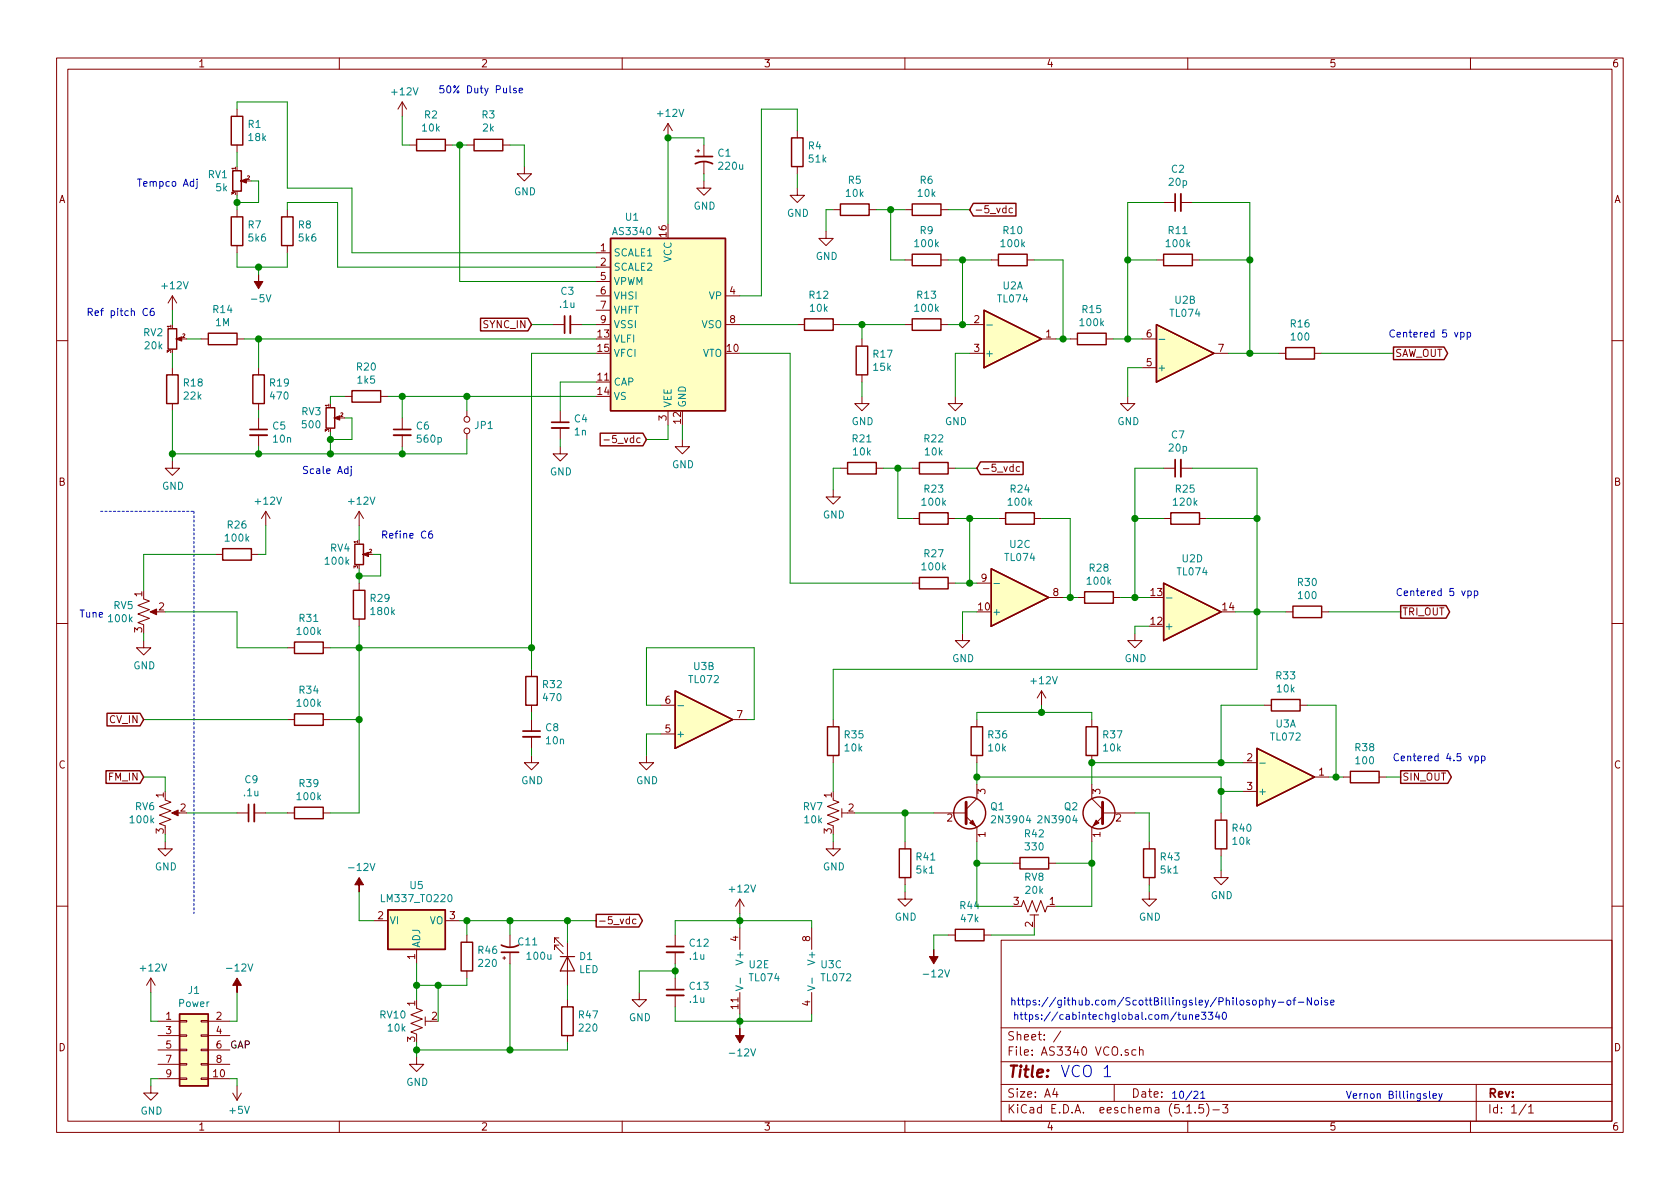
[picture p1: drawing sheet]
<svg xmlns="http://www.w3.org/2000/svg" width="297mm" height="210mm" viewBox="0 0 297 210" stroke-linecap="round" stroke-linejoin="round" font-family="sans-serif">
<g fill="none" stroke="#840000" stroke-width=".18">
<path d="M10 10.3h277v189.9h-277zM12 12.2h273v186.1h-273zM41.9 19.3v1.3M60 10.3v1.9M71.1 18l-.7 1.3M71.1 18v2.6M71.1 18l.8 1.3M110 10.3v1.9M160 10.3v1.9M210 10.3v1.9M260 10.3v1.9M41.9 25.6v1.3"/>
<path d="M41.9 37.1v1.2M50.8 37.1v1.2M72.4 25.6h1.3M78.7 25.6h1.3M82.5 25.6h1.3M88.9 25.6h1.3M92.7 29.5v1.2h1.3l-1.3 1.3-1.3-1.3h1.3M118.1 21.8l-.8 1.3M118.1 21.8v2.6M118.1 21.8l.8 1.3M123.2 26.7h.5M123.4 26.4v.5"/>
<path d="M124.5 32v1.3h1.2l-1.2 1.2-1.3-1.2h1.3M124.5 25.6v2.1M124.5 28.7v2M141 33.3v1.2h1.2l-1.2 1.3-1.3-1.3h1.3M141 23.1v1.3M141 29.5v1.2M147.3 37.1h1.3M153.7 37.1h1.2M160 37.1h1.3M166.4 37.1h1.2M179 36.8h-.3l-.3 .2 .1 .6h.5M205.7 35.8h2.1"/>
<path d="M208.8 35.8h2M30.5 52.3l-.8 1.3M30.5 52.3v2.6M30.5 52.3l.7 1.3M35.6 59.9h1.2M41.9 43.4v1.3M41.9 59.9h1.3M50.8 43.4v1.3M97.8 57.4h2M100.8 57.4h2.1M105.4 57.4h2.5M105.4 44.7h2.5"/>
<path d="M105.4 47.2h2.5M105.4 52.3h2.5M105.4 49.8h2.5M105.4 54.9h2.5M128.3 57.4h2.5M128.3 52.3h2.5M141 57.4h1.2M146 40.9v1.3h1.3l-1.3 1.2-1.2-1.2h1.2M147.3 57.4h1.3M152.4 59.9v1.3M160 57.4h1.3M160 46h1.3"/>
<path d="M166.4 57.4h1.2M166.4 46h1.2M171.4 57.4h2.6M175.3 46h1.2M181.6 46h1.3M184.1 59.9h2.6M189.2 59.9h1.3M195.6 59.9h1.2M201.9 59.9h2.6M204.5 46h1.2M210.8 46h1.3M10 60.2h2"/>
<path d="M30.5 65v1.3M30.5 71.4v1.2M45.7 65v1.3M45.7 71.4v1.2M45.7 73.9v2M45.7 77v2M61 70.1h1.2M67.3 70.1h1.3M71.1 73.9v2M71.1 77v2M82.5 72.6v1.1M82.5 76.7v1"/>
<path d="M99.1 79v1.3h1.2l-1.2 1.2-1.3-1.2h1.3M99.1 72.6v2.1M99.1 75.7v2M106.8 77.8h.9M118.1 72.6v2.6M120.6 77.7v1.3h1.3l-1.3 1.3-1.2-1.3h1.2M152.4 70.1v1.3h1.3l-1.3 1.2-1.3-1.2h1.3M152.4 66.3v1.3M168.9 70.1v1.3h1.3l-1.3 1.2-1.3-1.2h1.3M171.4 62.5h2.6M199.4 70.1v1.3h1.3l-1.3 1.2-1.3-1.2h1.3M201.9 65h2.6"/>
<path d="M214.6 62.5h2.6M226.1 62.5h1.2M232.4 62.5h1.3M285 60.2h2M30.5 81.5v1.3h1.2l-1.2 1.3-1.3-1.3h1.3M38.1 98h1.3M44.4 98h1.3M47 90.4l-.8 1.3M47 90.4v2.6M47 90.4l.8 1.3M63.5 90.4v2.6M63.5 90.4l-.8 1.3"/>
<path d="M63.5 90.4l.8 1.3M147.3 86.6v1.3h1.3l-1.3 1.2-1.3-1.2h1.3M148.6 82.8h1.3M154.9 82.8h1.3M161.3 82.8h1.3M161.3 91.7h1.3M167.6 82.8h1.3M167.6 91.7h1.3M176.5 91.7h1.3M180.3 82.6l-.4-.1-.2 .2 .1 .6h.5M182.9 91.7h1.2M205.7 82.8h2.1"/>
<path d="M205.7 91.7h1.3M208.8 82.8h2M212.1 91.7h1.3M10 110.3h2M25.4 105.9l1 .4-2 .8 2 .7-2 .8 2 .7-2 .8 1 .4M25.4 113.3v1.2h1.3l-1.3 1.3-1.3-1.3h1.3M26.9 108.2h1M50.8 114.5h1.3M57.1 114.5h1.3M63.5 103.1v1.3M63.5 109.5v1.2M94 118.4v1.2"/>
<path d="M161.3 103.1h1.3M167.6 103.1h1.3M170.2 112v1.3h1.2l-1.2 1.2-1.3-1.2h1.3M172.7 103.1h2.6M185.4 105.7h2.6M190.5 105.7h1.3M196.8 105.7h1.3M200.7 112v1.3h1.2l-1.2 1.2-1.3-1.2h1.3M227.3 108.2h1.3M233.7 108.2h1.2M285 110.3h2M50.8 127.2h1.3"/>
<path d="M57.1 127.2h1.3M94 133.6v1.3h1.2l-1.2 1.2-1.3-1.2h1.3M94 124.7v1.3M94 127.2v2.1M94 130.3v2M114.3 133.6v1.3h1.3l-1.3 1.2-1.3-1.2h1.3M116.8 129.8h2.6M116.8 124.7h2.6M129.5 127.2h2.6M147.3 127.2v1.3M147.3 133.6v1.3M172.7 127.2v1.3"/>
<path d="M172.7 133.6v1.3M172.7 138.7v2.5l-1.9 1.9M184.1 122.2l-.7 1.2M184.1 122.2v2.5M184.1 122.2l.8 1.2M193 127.2v1.3M193 133.6v1.3M193 138.7v2.5l1.9 1.9M219.7 134.9h2.5M219.7 139.9h2.5M223.5 124.7h1.3M229.9 124.7h1.2"/>
<path d="M232.4 137.4h2.5M237.5 137.4h1.3M243.8 137.4h1.3M29.2 141.5l1 .4-2 .7 2 .8-2 .7 2 .8-2 .8 1 .3M29.2 148.8v1.3h1.3l-1.3 1.3-1.3-1.3h1.3M30.7 143.8h1M41.9 143.8h2M45 143.8h2M50.8 143.8h1.3M57.1 143.8h1.3M130.8 159l-.8 1.3M130.8 159v2.5"/>
<path d="M130.8 159l.8 1.3M147.3 141.5l1 .4-2 .7 2 .8-2 .7 2 .8-2 .8 1 .3M147.3 148.8v1.3h1.3l-1.3 1.3-1.3-1.3h1.3M148.8 143v1.5M148.8 143.8h1.1M160 157.7v1.3h1.3l-1.3 1.3-1.3-1.3h1.3M160 148.8v1.3M160 155.2v1.3M165.1 143.8h5.7M170.8 144.4l1.9 1.9v2.5M179.1 152.6h1.2M185.4 152.6h1.3"/>
<path d="M194.9 144.4l-1.9 1.9v2.5M194.9 143.8h5.8M203.2 157.7v1.3h1.3l-1.3 1.3-1.3-1.3h1.3M203.2 148.8v1.3M203.2 155.2v1.3M215.9 153.9v1.3h1.3l-1.3 1.3-1.3-1.3h1.3M215.9 143.8v1.2M215.9 150.1v1.3M10 160.2h2M26.7 173l-.8 1.2M26.7 173v2.5M26.7 173l.7 1.2"/>
<path d="M66 162.8h2.6M73.7 178.3l1 .4-2.1 .7 2.1 .8-2.1 .8 2.1 .7-2.1 .8 1.1 .4M73.7 167.9v2.5M75.2 179.8v1.6M78.7 162.8h2.6M82.5 165.3v1.3M82.5 171.7v1.3M88.9 169.4h.5M89.2 169.2v.5M90.2 165.3v2.1M90.2 168.4v2M98.8 165.9h-.8v.7v-.7l1.6 1.5"/>
<path d="M98.8 167.1h-.8v.8v-.8l1.6 1.6M100.3 166.6v7.6M100.3 176.8v1.2M112.4 162.6l-.3-.1-.3 .3 .2 .5h.4M113 175.5v1.3h1.3l-1.3 1.2-1.2-1.2h1.2M119.4 165.3v2.1M119.4 168.4v2M119.4 173v2M119.4 176v2M130.8 164.1v3.8M130.8 175.5v3.8M143.5 164.1v3.8"/>
<path d="M143.5 175.5v3.8M167.6 165.3h1.3M174 165.3h1.3M177 166.3h108v32h-108zM180.6 160.3l.4-1 .7 2 .8-2 .8 2 .7-2 .8 2 .4-1M182.1 161.8h1.5M182.9 161.8v1M285 160.2h2M26.7 192v1.3h1.2l-1.2 1.3-1.3-1.3h1.3M27.9 180.6h3.8M27.9 190.7h3.8M27.9 183.1h3.8"/>
<path d="M27.9 185.7h3.8M27.9 188.2h3.8M31.7 190.6h1.3v.3h-1.3zM31.7 188.1h1.3v.2h-1.3zM31.7 183h1.3v.3h-1.3zM31.7 180.5h1.3v.2h-1.3zM31.7 185.5h1.3v.3h-1.3zM35.6 190.6h1.2v.3h-1.2zM35.6 188.1h1.2v.2h-1.2zM35.6 183h1.2v.3h-1.2zM35.6 180.5h1.2v.2h-1.2zM35.6 185.5h1.2v.3h-1.2z"/>
<path d="M36.8 180.6h3.8M36.8 190.7h3.8M36.8 183.1h3.8M36.8 185.7h3.8M36.8 188.2h3.8M41.1 193.3l.8 1.3M41.9 192v2.6M42.7 193.3l-.8 1.3M60 198.3v1.9M73.7 186.9v1.3h1.2l-1.2 1.3-1.3-1.3h1.3M75.2 180.6h1M100.3 183.1v1.3"/>
<path d="M110 198.3v1.9M160 198.3v1.9M177 194.8h108M177 191.8h108M177 187.8h108M177 181.8h108M186.5 192.5l-.4 1h1M186.8 193v1M187.6 182.3l-1.3 2M197 191.8v3M199.5 185.7l-.4-.1-.2 .2 .1 .2 .5 .2v.3h-.6M200.8 185.7l-.4-.1-.3 .3 .1 .6 .2 .1 .4-.1"/>
<path d="M201.5 185.7l.2-.1 .4 .1v.9M201.5 185.1v1.5M209.8 195.8l.5-.5v1.5M209.8 196.8h.9M210 198.3v1.9M211.3 196.7v.1M212.8 195.3h-.8v.7l.2-.1 .5 .1 .1 .2v.5l-.3 .1-.5-.1M213.3 195.1a1.71 1.71 0 0 1 0 2.3M214.5 196.3h1.1M216.2 195.3h.9l-.5 .6 .4 .1v.7l-.2 .1-.6-.1M260 198.3v1.9M261 191.8v6.5"/>
<path d="M269.8 195.2l-1.2 2M270.3 195.8l.4-.5v1.5M270.3 196.8h.8"/>
<circle cx="82.6" cy="76.2" r=".51"/>
<circle cx="82.6" cy="74.2" r=".51"/>
</g>
<path d="M208.8 34.3v3M100.8 55.9v3M44.2 77h3M69.6 77h3M97.5 75.7h3.1M208.8 81.3v3M92.5 130.3h3M45 142.2v3.1M117.9 176h3M117.9 168.4h3" fill="none" stroke="#840000" stroke-width=".33"/>
<g fill="none" stroke="#840000" stroke-width=".3">
<path d="M122.9 29a3.2 3.2 0 0 1 3.1 0M122.9 27.7h3.1M207.8 34.3v3M99.8 55.9v3M44.2 75.9h3M69.6 75.9h3M97.5 74.7h3.1M207.8 81.3v3M92.5 129.3h3M43.9 142.2v3.1M88.6 167.1a3.2 3.2 0 0 0 3.1 0M88.6 168.4h3.1"/>
<path d="M117.9 175h3M117.9 167.4h3"/>
</g>
<g fill="none" stroke="#840000" stroke-width=".25">
<path d="M40.9 20.6h2v5h-2zM40.9 38.3h2v5.1h-2zM41.1 30.2h1.6v3.6h-1.6zM49.8 38.3h2v5.1h-2zM73.7 24.6h5v2.1h-5zM83.8 24.6h5.1v2.1h-5.1zM140 24.4h2v5.1h-2zM148.6 36.1h5.1v2h-5.1zM161.3 36.1h5.1v2h-5.1zM172.1 36h7.5v2.2h-7.5l-.7-1.1zM29.7 58.1h1.5v3.6h-1.5zM36.8 58.9h5.1v2.1h-5.1z"/>
<path d="M85 56.3h8.3l.7 1.1-.7 1.1h-8.3zM107.9 42.2h20.4v30.4h-20.4zM142.2 56.4h5.1v2h-5.1zM161.3 56.4h5.1v2h-5.1zM161.3 45h5.1v2h-5.1zM174 54.9l10.1 5-10.1 5.1zM176.5 45h5.1v2h-5.1zM190.5 58.9h5.1v2.1h-5.1zM204.5 57.4l10.1 5.1-10.1 5.1zM205.7 45h5.1v2h-5.1zM29.5 66.3h2v5.1h-2zM44.7 66.3h2v5.1h-2z"/>
<path d="M57.7 72.1h1.5v3.6h-1.5zM62.2 69.1h5.1v2h-5.1zM106.1 76.6h7.6l.6 1.1-.6 1.1h-7.6zM151.4 61.2h2v5.1h-2zM227.3 61.5h5.1v2h-5.1zM246.4 61.4h8.9l.7 1.1-.7 1.1h-8.9zM39.4 97h5v2.1h-5zM62.7 96.2h1.6v3.6h-1.6zM149.9 81.8h5v2h-5zM162.6 81.8h5v2h-5zM162.6 90.7h5v2h-5zM173.4 81.7h7.5v2.2h-7.5l-.7-1.1z"/>
<path d="M177.8 90.7h5.1v2h-5.1zM207 90.7h5.1v2h-5.1zM52.1 113.5h5v2.1h-5zM62.5 104.4h2v5.1h-2zM93 119.6h2v5.1h-2zM162.6 102.1h5v2h-5zM175.3 100.6l10.1 5.1-10.1 5zM191.8 104.6h5v2.1h-5zM205.7 103.1l10.2 5.1-10.2 5.1zM228.6 107.2h5.1v2h-5.1zM247.6 107.1h8.1l.6 1.1-.6 1.1h-8.1zM18.7 136.3h6.1l.6 1.1-.6 1.1h-6.1z"/>
<path d="M18.9 126.1h5.9l.6 1.1-.6 1.2h-5.9zM52.1 126.2h5v2.1h-5zM119.4 122.2l10.1 5-10.1 5.1zM146.3 128.5h2v5.1h-2zM171.7 128.5h2v5.1h-2zM192 128.5h2.1v5.1h-2.1zM222.2 132.3l10.2 5.1-10.2 5.1zM224.8 123.7h5.1v2h-5.1zM238.8 136.4h5v2h-5zM247.6 136.3h8.4l.6 1.1-.6 1.1h-8.4zM52.1 142.7h5v2.1h-5zM159 150.1h2v5.1h-2z"/>
<path d="M180.3 151.6h5.1v2.1h-5.1zM202.2 150.1h2v5.1h-2zM214.9 145h2v5.1h-2zM31.7 179.3h5.1v12.7h-5.1zM68.6 160.9h10.1v7h-10.1zM81.5 166.6h2.1v5.1h-2.1zM99.3 178h2v5.1h-2zM105.4 161.7h7.6l.6 1.1-.6 1.1h-7.6zM168.9 164.3h5.1v2.1h-5.1z"/>
<circle cx="171.4" cy="143.8" r="2.82"/>
<circle cx="194.3" cy="143.8" r="2.82"/>
</g>
<g fill="#840000" stroke="#840000" stroke-width=".18">
<path d="M64.1 98l1.1-.3v.7l-1.1-.4h.3z"/>
<path d="M42.5 32l1.1-.4v.8l-1.1-.4h.3z"/>
<path d="M165.1 167.9v1.3h.8l-.8 1.2-.8-1.2h.8z"/>
<path d="M45.7 48.5v1.3h.8l-.8 1.2-.7-1.2h.7z"/>
<path d="M193.8 145l.5 .5-1 .5z"/>
<path d="M171.4 145.5l.6-.5 .5 1z"/>
<path d="M130.8 181.9v1.2h.8l-.8 1.3-.8-1.3h.8z"/>
<path d="M26.5 108.2l1.2-.5v1z"/>
<path d="M30.4 143.8l1.1-.5v1z"/>
<path d="M63.5 155.2l.8 1.3h-.8v1.2v-1.2h-.8z"/>
<path d="M31.1 59.9l1-.3v.7l-1-.4h.3z"/>
<path d="M41.9 173l.8 1.2h-.8v1.3v-1.3h-.8z"/>
<path d="M59.1 73.9l1-.4v.8l-1-.4h.2z"/>
</g>
<g fill="#ffffc2" stroke="#ffffc2" stroke-width=".18">
<path d="M205.7 103.1l10.2 5.1-10.2 5.1z"/>
<path d="M175.3 100.6l10.1 5.1-10.1 5z"/>
<path d="M31.7 179.3h5.1v12.7h-5.1z"/>
<path d="M68.6 160.9h10.1v7h-10.1z"/>
<path d="M204.5 57.4l10.1 5.1-10.1 5.1z"/>
<path d="M174 54.9l10.1 5-10.1 5.1z"/>
<path d="M107.9 42.2h20.4v30.4h-20.4z"/>
<path d="M119.4 122.2l10.1 5-10.1 5.1z"/>
<path d="M222.2 132.3l10.2 5.1-10.2 5.1z"/>
</g>
<path d="M174.5 57.5h1M205 60h.9M175.7 103.2h1M206.2 105.7h1M119.9 124.8h1M222.7 134.9h1M130.1 174.3l1.3 .4-1.3 .5M130.9 172.9v1M142.8 174.3l1.3 .4-1.3 .5M143.6 172.9v1" fill="none" stroke="#008484" stroke-width=".18"/>
<path d="M170.8 141.9v3.8M194.9 141.9v3.8" fill="none" stroke="#840000" stroke-width=".51"/>
<path d="M99.1 169.2h2.5M100.3 169.2l1.3 2.5h-2.5z" fill="none" stroke="#840000" stroke-width=".2"/>
<path d="M17.8 90.4h16.5M34.3 90.4v71.1" fill="none" stroke="#0000c2" stroke-width=".18" stroke-dasharray=".4 .4"/>
<g fill="none" stroke="#008400" stroke-width=".18">
<path d="M41.9 19.3v-1.3h8.9v15.3h11.4v11.4h43.2M41.9 26.9v2.6M41.9 34.5v2.6M44.4 32h1.3v3.8h-3.8M50.8 37.1v-1.3h8.9v11.4h45.7M71.1 20.6v5h1.3M80 25.6h2.5M81.3 25.6v24.2h24.1M90.2 25.6h2.5v3.9M124.5 25.6v-1.2h-6.4v15.2M124.5 30.7v1.3M141 23.1v-3.8h-6.4v33h-3.8"/>
<path d="M141 30.7v2.6M147.3 37.1h-1.3v3.8M154.9 37.1h5.1M157.5 37.1v8.9h2.5M167.6 37.1h3.8M205.7 35.8h-6.3v24.1M210.8 35.8h10.2v26.7M30.5 54.9v2.5M33 59.9h2.6M41.9 44.7v2.5h8.9v-2.5M43.2 59.9h62.2M45.7 47.2v1.3"/>
<path d="M45.7 59.9v5.1M94 57.4h3.8M102.9 57.4h2.5M130.8 57.4h10.2M148.6 57.4h11.4M152.4 57.4v2.5M167.6 46h7.7M167.6 57.4h3.8M170.2 46v11.4M182.9 46h5.1v13.9M186.7 59.9h2.5M196.8 59.9h5.1"/>
<path d="M199.4 46h5.1M212.1 46h8.9M30.5 62.5v2.5M30.5 72.6v8.9M45.7 72.6v1.3M45.7 79v1.3M58.4 76.4v3.9M61 73.9h1.2v3.8h-3.8M61 70.1h-2.6v1.3M68.6 70.1h36.8M71.1 70.1v3.8M71.1 79v1.3"/>
<path d="M82.5 77.7v2.6h-52M82.5 70.1v2.5M99.1 77.7v1.3M105.4 62.5h-11.4v55.9M105.4 67.6h-6.3v5M118.1 75.2v2.5h-3.8M120.6 75.2v2.5M130.8 62.5h8.9v40.6h21.6M152.4 67.6v2.5M171.4 62.5h-2.5v7.6M201.9 65h-2.5v5.1M217.2 62.5h8.9"/>
<path d="M233.7 62.5h12.7M38.1 98h-12.7v6.4M47 93v5h-1.3M63.5 93v2.5M66 98h1.3v3.8h-3.8M148.6 82.8h-1.3v3.8M156.2 82.8h5.1M158.7 82.8v8.9h2.6M168.9 91.7h7.6M168.9 82.8h3.8M171.4 91.7v11.4M184.1 91.7h5.1v14"/>
<path d="M200.7 91.7h5M205.7 82.8h-5v22.9M210.8 82.8h11.4v35.6h-74.9v8.8M213.4 91.7h8.8M25.4 112v1.3M29.2 108.2h12.7v6.3h8.9M58.4 114.5h35.6M63.5 110.7v33.1h-5.1M63.5 100.6v2.5M168.9 103.1h3.8M172.7 108.2h-2.5v3.8M188 105.7h2.5"/>
<path d="M198.1 105.7h5.1M203.2 110.7h-2.5v1.3M218.4 108.2h8.9M234.9 108.2h12.7M25.4 137.4h3.8v2.5M25.4 127.2h25.4M58.4 127.2h5.1M94 126v1.2M94 132.3v1.3M116.8 124.7h-2.5v-10.2h19v12.7h-1.2M116.8 129.8h-2.5v3.8M147.3 134.9v5"/>
<path d="M172.7 137.4h43.2v6.4M172.7 127.2v-1.2h20.3v1.2M172.7 134.9v3.8M184.1 124.7v1.3M215.9 139.9h3.8M219.7 134.9h-26.7v3.8M223.5 124.7h-7.6v10.2M231.1 124.7h5.1v12.7M234.9 137.4h2.6M245.1 137.4h2.5M29.2 147.6v1.2M33 143.8h8.9"/>
<path d="M47 143.8h3.8M63.5 157.7v5.1h2.5M147.3 147.6v1.2M151.1 143.8h14M160 143.8v5M160 156.5v1.2M172.7 148.8v11.5h6.4M172.7 152.6h6.4M186.7 152.6h6.3M193 148.8v11.5h-6.3M200.7 143.8h2.5v5M203.2 156.5v1.2"/>
<path d="M215.9 151.4v2.5M26.7 175.5v5.1h1.2M41.9 175.5v5.1h-1.3M73.7 170.4v6.4M77.5 174.2v6.4M81.3 162.8h24.1M82.5 173v1.2h-8.8M82.5 162.8v2.5M90.2 162.8v2.5M90.2 170.4v15.3M100.3 162.8v3.8M100.3 174.2v2.6"/>
<path d="M119.4 178v2.6h24.1v-1.3M119.4 170.4v2.6M119.4 171.7h-6.4v3.8M130.8 161.5v2.6M130.8 179.3v2.6M143.5 164.1v-1.3h-24.1v2.5M167.6 165.3h-2.5v2.6M182.9 164.1v1.2h-7.6M27.9 190.7h-1.2v1.3M40.6 190.7h1.3v1.3M73.7 184.4v2.5M100.3 184.4v1.3h-26.6"/>
</g>
<g fill="none" stroke="#0000c2" stroke-width=".18">
<path d="M91.3 15.6h-.3l-.2 .2v.1l.5 .2v.3h-.5M91.8 16l.6-.1v-.3h-.4l-.2 .2 .1 .6h.5M34.2 32.2l-.3-.1-.3 .2 .2 .6h.4M34.2 31.7v1.2M34.8 32.1v1.1l-.2 .2M34.8 31.7v.1M26.1 54.7a.6 .6 0 0 0-.9 .4 .6 .6 0 0 0 .6 .7l.3-.1M27.2 54.5h-.3a.79 .79 0 0 0-.1 1.3l.4-.1v-.6l-.4-.1-.3 .3M246.5 58.5a.6 .6 0 0 0-.8 .4 .6 .6 0 0 0 .6 .7l.2-.1M247 59.2l.6-.1v-.3h-.4l-.2 .1 .1 .7h.5M61.5 83l-.4-.1-.2 .2 .1 .6h.5M61.5 82.5v1.2"/>
<path d="M62.1 82.9v1.1l-.2 .2M62.1 82.5v.1M76.4 93.9h-.3a.79 .79 0 0 0-.1 1.3l.5-.2v-.5l-.5-.1-.2 .2M247.8 104.2a.6 .6 0 0 0-.8 .4 .6 .6 0 0 0 .6 .7l.2-.1M248.3 104.9l.6-.1-.1-.3h-.3l-.2 .2v.6h.5M247.3 133.4a.51 .51 0 0 0-.7 0 .51 .51 0 0 0-.1 .6 .46 .46 0 0 0 .2 .5 .46 .46 0 0 0 .6-.1M247.8 134.1l.5-.1v-.2l-.4-.1-.1 .2v.6h.5M178.9 177v-.1a.32 .32 0 0 1 .6 .1v.7M178.9 176.4v1.3M179.4 179.5l.2-.1 .3 .1 .1 .8M179.4 179v1.3M179.9 176.9h.5"/>
<path d="M180.1 176.4v1.1l.3 .2M180.4 179.4h.4M180.5 179v1.1l.3 .2M180.6 176.9h.5M180.8 176.4v1.1l.3 .2M181.1 179.4h.5M181.3 179v1.1l.3 .2M181.5 176.9h.4l.3 .2-.2 .6h-.5M181.5 176.9v1.2M182 179.5l.4-.1 .2 .2-.1 .6h-.5M182 179.4v1.3M183.1 176.9h-.3l-.1 .1v.2l.4 .2v.3h-.4"/>
<path d="M183.6 179.5l-.3-.1-.2 .2 .1 .2 .4 .1v.3h-.5M183.8 177.6v.1M183.8 176.9v.1M184.2 179.5v.1M185.3 176.4l-1.1 1.6M185.7 178.9l-1.1 1.7M186.7 176.4l-1.2 1.6M187.7 176.9v1l-.3 .2h-.3M187.7 176.9h-.4l-.3 .2 .1 .6h.6M215.2 178.9l-.3 .9h.8M215.5 179.4v.9M216.2 179.1l.2-.1a.67 .67 0 0 1 .5 .6 .67 .67 0 0 1-.5 .7l-.3-.5z"/>
<path d="M232.5 177l.2-.1 .3 .1 .1 .5-.1 .2h-.3l-.2-.1zM233.7 176.4v.1M233.7 176.9v.8M234.7 176.9a.32 .32 0 0 0-.5 .1l.1 .2 .5 .3-.2 .2h-.4M235.3 177.3l.6-.1-.2-.3h-.4v.6l.2 .2h.3M184.2 180.1v.2M207.3 193.3l.4-.3v1.2M207.3 194.2h.8M238.1 193l.4 1.2 .4-1.2M254.4 193.4l.3 .8M255 193.4l-.4 1.1-.2 .2"/>
</g>
<g fill="#008400" stroke="#008400" stroke-width=".25">
<circle cx="171.5" cy="91.7" r=".51"/>
<circle cx="171.5" cy="103.1" r=".51"/>
<circle cx="63.5" cy="127.2" r=".51"/>
<circle cx="94" cy="114.5" r=".51"/>
<circle cx="158.8" cy="82.8" r=".51"/>
<circle cx="236.2" cy="137.4" r=".51"/>
<circle cx="189.2" cy="105.7" r=".51"/>
<circle cx="200.7" cy="105.7" r=".51"/>
<circle cx="118.1" cy="24.4" r=".51"/>
<circle cx="221" cy="62.5" r=".51"/>
<circle cx="152.4" cy="57.4" r=".51"/>
<circle cx="170.2" cy="57.4" r=".51"/>
<circle cx="170.2" cy="46" r=".51"/>
<circle cx="71.1" cy="80.3" r=".51"/>
<circle cx="157.5" cy="37.1" r=".51"/>
<circle cx="82.6" cy="70.1" r=".51"/>
<circle cx="188" cy="59.9" r=".51"/>
<circle cx="199.4" cy="59.9" r=".51"/>
<circle cx="73.7" cy="174.2" r=".51"/>
<circle cx="77.5" cy="174.2" r=".51"/>
<circle cx="73.7" cy="185.7" r=".51"/>
<circle cx="90.2" cy="185.7" r=".51"/>
<circle cx="90.2" cy="162.8" r=".51"/>
<circle cx="82.6" cy="162.8" r=".51"/>
<circle cx="100.3" cy="162.8" r=".51"/>
<circle cx="222.3" cy="108.2" r=".51"/>
<circle cx="193" cy="134.9" r=".51"/>
<circle cx="30.5" cy="80.3" r=".51"/>
<circle cx="193" cy="152.6" r=".51"/>
<circle cx="172.7" cy="152.6" r=".51"/>
<circle cx="45.7" cy="59.9" r=".51"/>
<circle cx="45.7" cy="80.3" r=".51"/>
<circle cx="71.1" cy="70.1" r=".51"/>
<circle cx="184.2" cy="126" r=".51"/>
<circle cx="58.4" cy="80.3" r=".51"/>
<circle cx="41.9" cy="35.8" r=".51"/>
<circle cx="45.7" cy="47.2" r=".51"/>
<circle cx="222.3" cy="91.7" r=".51"/>
<circle cx="200.7" cy="91.7" r=".51"/>
<circle cx="221" cy="46" r=".51"/>
<circle cx="199.4" cy="46" r=".51"/>
<circle cx="119.4" cy="171.7" r=".51"/>
<circle cx="215.9" cy="139.9" r=".51"/>
<circle cx="63.5" cy="101.8" r=".51"/>
<circle cx="130.8" cy="180.6" r=".51"/>
<circle cx="130.8" cy="162.8" r=".51"/>
<circle cx="63.5" cy="114.5" r=".51"/>
<circle cx="215.9" cy="134.9" r=".51"/>
<circle cx="58.4" cy="77.7" r=".51"/>
<circle cx="81.3" cy="25.6" r=".51"/>
<circle cx="172.7" cy="137.4" r=".51"/>
<circle cx="160" cy="143.8" r=".51"/>
</g>
<text font-size="2.8" fill="#840000" x="178" y="190.5">Title:</text>
<text font-size="2.8" fill="#0000c2" x="188.5" y="190.5">VCO 1</text>
<g font-size="2.1" fill="#840000">
<text x="178" y="184">Sheet: /</text>
<text x="178" y="186.7">File: AS3340 VCO.sch</text>
<text x="178" y="196.9">KiCad E.D.A. eeschema (5.1.5)-3</text>
<text x="178" y="194.1">Size: A4</text>
<text x="200" y="194.1">Date:</text>
<text x="263" y="194.1">Rev:</text>
<text x="263" y="196.9">Id: 1/1</text>
</g>
<g font-size="1.8" fill="#840000">
<text x="35" y="11.9">1</text>
<text x="85" y="11.9">2</text>
<text x="135" y="11.9">3</text>
<text x="185" y="11.9">4</text>
<text x="235" y="11.9">5</text>
<text x="285" y="11.9">6</text>
<text x="10.4" y="35.9">A</text>
<text x="285.4" y="35.9">A</text>
<text x="117.9" y="41.9" transform="rotate(-90 117.9 41.9)">16</text>
<text x="172.2" y="37.7">-5_vdc</text>
<text x="106.2" y="44.4">1</text>
<text x="106.2" y="47">2</text>
<text x="106.2" y="49.5">5</text>
<text x="106.2" y="52.1">6</text>
<text x="129.1" y="52.1">4</text>
<text x="85.5" y="58">SYNC_IN</text>
<text x="105.7" y="59.7">13</text>
<text x="106.2" y="54.6">7</text>
<text x="106.2" y="57.1">9</text>
<text x="129.1" y="57.1">8</text>
<text x="172.2" y="57.1">2</text>
<text x="184.9" y="59.7">1</text>
<text x="202.7" y="59.7">6</text>
<text x="105.7" y="62.2">15</text>
<text x="128.6" y="62.2">10</text>
<text x="172.2" y="62.2">3</text>
<text x="202.7" y="64.8">5</text>
<text x="215.4" y="62.2">7</text>
<text x="246.6" y="63.1">SAW_OUT</text>
<text x="105.7" y="67.3">11</text>
<text x="105.7" y="69.8">14</text>
<text x="117.9" y="74.4" transform="rotate(-90 117.9 74.4)">3</text>
<text x="120.4" y="74.9" transform="rotate(-90 120.4 74.9)">12</text>
<text x="107.9" y="78.4">-5_vdc</text>
<text x="173.5" y="83.4">-5_vdc</text>
<text x="10.4" y="85.9">B</text>
<text x="285.4" y="85.9">B</text>
<text x="25.1" y="105.5" transform="rotate(-90 25.1 105.5)">1</text>
<text x="28.1" y="107.9">2</text>
<text x="173" y="107.9">10</text>
<text x="173.5" y="102.9">9</text>
<text x="186.2" y="105.4">8</text>
<text x="203.5" y="105.4">13</text>
<text x="216.2" y="107.9">14</text>
<text x="25.1" y="111.9" transform="rotate(-90 25.1 111.9)">3</text>
<text x="203.5" y="110.5">12</text>
<text x="247.9" y="108.8">TRI_OUT</text>
<text x="117.6" y="124.5">6</text>
<text x="19.4" y="127.9">CV_IN</text>
<text x="117.6" y="129.5">5</text>
<text x="130.3" y="127">7</text>
<text x="10.4" y="135.9">C</text>
<text x="220.5" y="134.6">2</text>
<text x="233.2" y="137.2">1</text>
<text x="285.4" y="135.9">C</text>
<text x="19.3" y="138">FM_IN</text>
<text x="29" y="141.1" transform="rotate(-90 29 141.1)">1</text>
<text x="31.9" y="143.5">2</text>
<text x="147.1" y="141.1" transform="rotate(-90 147.1 141.1)">1</text>
<text x="150" y="143.5">2</text>
<text x="174.2" y="140.4" transform="rotate(-90 174.2 140.4)">3</text>
<text x="194.6" y="140.4" transform="rotate(-90 194.6 140.4)">3</text>
<text x="220.5" y="139.7">3</text>
<text x="247.9" y="138">SIN_OUT</text>
<text x="29" y="147.4" transform="rotate(-90 29 147.4)">3</text>
<text x="147.1" y="147.4" transform="rotate(-90 147.1 147.4)">3</text>
<text x="167.5" y="145.3">2</text>
<text x="174.2" y="148.1" transform="rotate(-90 174.2 148.1)">1</text>
<text x="194.6" y="148.1" transform="rotate(-90 194.6 148.1)">1</text>
<text x="197.3" y="145.3">2</text>
<text x="179.2" y="160">3</text>
<text x="185.6" y="160">1</text>
<text x="66.8" y="162.6">2</text>
<text x="79.5" y="162.6">3</text>
<text x="105.7" y="163.4">-5_vdc</text>
<text x="130.6" y="166.5" transform="rotate(-90 130.6 166.5)">4</text>
<text x="143.3" y="166.5" transform="rotate(-90 143.3 166.5)">8</text>
<text x="182.6" y="163.9" transform="rotate(-90 182.6 163.9)">2</text>
<text x="73.4" y="169.6" transform="rotate(-90 73.4 169.6)">1</text>
<text x="73.4" y="177.9" transform="rotate(-90 73.4 177.9)">1</text>
<text x="130.6" y="178.4" transform="rotate(-90 130.6 178.4)">11</text>
<text x="143.3" y="177.9" transform="rotate(-90 143.3 177.9)">4</text>
<text x="10.4" y="185.9">D</text>
<text x="29.4" y="180.3">1</text>
<text x="29.4" y="182.9">3</text>
<text x="29.4" y="185.4">5</text>
<text x="38.3" y="180.3">2</text>
<text x="38.3" y="182.9">4</text>
<text x="38.3" y="185.4">6</text>
<text x="73.4" y="184.2" transform="rotate(-90 73.4 184.2)">3</text>
<text x="76.4" y="180.3">2</text>
<text x="285.4" y="185.9">D</text>
<text x="29.4" y="188">7</text>
<text x="29.4" y="190.5">9</text>
<text x="37.8" y="190.5">10</text>
<text x="38.3" y="188">8</text>
<text x="35" y="199.9">1</text>
<text x="85" y="199.9">2</text>
<text x="135" y="199.9">3</text>
<text x="185" y="199.9">4</text>
<text x="235" y="199.9">5</text>
<text x="285" y="199.9">6</text>
</g>
<g font-size="1.8" fill="#008484">
<text x="69.4" y="16.9">+12V</text>
<text x="43.9" y="22.6">R1</text>
<text x="74.7" y="23.3">10k</text>
<text x="75.1" y="20.9">R2</text>
<text x="85.2" y="20.9">R3</text>
<text x="85.4" y="23.3">2k</text>
<text x="116.4" y="20.7">+12V</text>
<text x="44" y="24.9">18k</text>
<text x="127" y="27.7">C1</text>
<text x="143" y="26.4">R4</text>
<text x="143.1" y="28.7">51k</text>
<text x="36.8" y="31.5">RV1</text>
<text x="38.2" y="33.8">5k</text>
<text x="90.9" y="34.5">GND</text>
<text x="127.2" y="30">220u</text>
<text x="149.7" y="34.8">10k</text>
<text x="150" y="32.5">R5</text>
<text x="162.4" y="34.8">10k</text>
<text x="162.7" y="32.5">R6</text>
<text x="206.8" y="32.9">20p</text>
<text x="207.2" y="30.6">C2</text>
<text x="43.9" y="40.4">R7</text>
<text x="52.8" y="40.4">R8</text>
<text x="108.6" y="41.6">AS3340</text>
<text x="110.6" y="39">U1</text>
<text x="122.6" y="37.1">GND</text>
<text x="139.1" y="38.3">GND</text>
<text x="162.7" y="41.4">R9</text>
<text x="177.4" y="41.4">R10</text>
<text x="206.7" y="41.4">R11</text>
<text x="44" y="42.7">5k6</text>
<text x="52.9" y="42.7">5k6</text>
<text x="108.5" y="45.3">SCALE1</text>
<text x="108.5" y="47.9">SCALE2</text>
<text x="118.7" y="46.4" transform="rotate(-90 118.7 46.4)">VCC</text>
<text x="144.2" y="46">GND</text>
<text x="161.9" y="43.7">100k</text>
<text x="177.1" y="43.7">100k</text>
<text x="206.3" y="43.7">100k</text>
<text x="28.8" y="51.1">+12V</text>
<text x="44.7" y="53.5">-5V</text>
<text x="99.2" y="52.1">C3</text>
<text x="108.5" y="50.4">VPWM</text>
<text x="108.5" y="53">VHSI</text>
<text x="125.4" y="53">VP</text>
<text x="143.2" y="52.8">R12</text>
<text x="162.2" y="52.8">R13</text>
<text x="176.5" y="53.5">TL074</text>
<text x="177.3" y="51.2">U2A</text>
<text x="207.8" y="53.7">U2B</text>
<text x="25.4" y="59.5">RV2</text>
<text x="37.7" y="55.4">R14</text>
<text x="38.2" y="57.7">1M</text>
<text x="99" y="54.5">.1u</text>
<text x="108.5" y="55.5">VHFT</text>
<text x="108.5" y="58">VSSI</text>
<text x="124" y="58">VSO</text>
<text x="143.3" y="55.1">10k</text>
<text x="161.9" y="55.1">100k</text>
<text x="191.1" y="57.7">100k</text>
<text x="191.4" y="55.4">R15</text>
<text x="207" y="56">TL074</text>
<text x="228.2" y="57.9">R16</text>
<text x="25.7" y="61.8">20k</text>
<text x="63.1" y="65.5">R20</text>
<text x="108.5" y="60.6">VLFI</text>
<text x="108.5" y="63.1">VFCI</text>
<text x="124.1" y="63.1">VTO</text>
<text x="154.5" y="63.3">R17</text>
<text x="154.5" y="65.6">15k</text>
<text x="174.1" y="63.1">+</text>
<text x="204.6" y="65.7">+</text>
<text x="228.4" y="60.2">100</text>
<text x="32.5" y="68.3">R18</text>
<text x="32.6" y="70.7">22k</text>
<text x="47.8" y="68.3">R19</text>
<text x="47.9" y="70.7">470</text>
<text x="63.3" y="67.8">1k5</text>
<text x="108.5" y="68.2">CAP</text>
<text x="108.5" y="70.7">VS</text>
<text x="48.3" y="76">C5</text>
<text x="53.4" y="73.4">RV3</text>
<text x="53.5" y="75.7">500</text>
<text x="73.7" y="76">C6</text>
<text x="84" y="75.9">JP1</text>
<text x="101.6" y="74.7">C4</text>
<text x="101.6" y="77">1n</text>
<text x="118.7" y="72.1" transform="rotate(-90 118.7 72.1)">VEE</text>
<text x="121.3" y="72.1" transform="rotate(-90 121.3 72.1)">GND</text>
<text x="150.6" y="75.2">GND</text>
<text x="167.1" y="75.2">GND</text>
<text x="197.6" y="75.2">GND</text>
<text x="207.2" y="77.5">C7</text>
<text x="48.4" y="78.3">10n</text>
<text x="73.9" y="78.3">560p</text>
<text x="118.8" y="82.8">GND</text>
<text x="150.8" y="78.2">R21</text>
<text x="150.9" y="80.5">10k</text>
<text x="163.5" y="78.2">R22</text>
<text x="163.6" y="80.5">10k</text>
<text x="206.8" y="79.9">20p</text>
<text x="28.7" y="86.6">GND</text>
<text x="45.3" y="89.2">+12V</text>
<text x="61.8" y="89.2">+12V</text>
<text x="97.2" y="84.1">GND</text>
<text x="163.1" y="89.4">100k</text>
<text x="163.5" y="87.1">R23</text>
<text x="178.4" y="89.4">100k</text>
<text x="178.7" y="87.1">R24</text>
<text x="207.6" y="89.4">120k</text>
<text x="207.9" y="87.1">R25</text>
<text x="40" y="95.8">100k</text>
<text x="40.3" y="93.5">R26</text>
<text x="145.5" y="91.7">GND</text>
<text x="57.6" y="99.9">100k</text>
<text x="58.4" y="97.6">RV4</text>
<text x="163.1" y="100.9">100k</text>
<text x="163.5" y="98.5">R27</text>
<text x="177.8" y="99.2">TL074</text>
<text x="178.6" y="96.9">U2C</text>
<text x="192.7" y="101.1">R28</text>
<text x="208.3" y="101.7">TL074</text>
<text x="209.1" y="99.4">U2D</text>
<text x="20.1" y="107.7">RV5</text>
<text x="65.6" y="106.4">R29</text>
<text x="192.4" y="103.4">100k</text>
<text x="229.5" y="103.6">R30</text>
<text x="229.7" y="105.9">100</text>
<text x="19.3" y="110">100k</text>
<text x="52.7" y="112.3">100k</text>
<text x="53" y="110">R31</text>
<text x="65.7" y="108.8">180k</text>
<text x="175.4" y="108.8">+</text>
<text x="205.9" y="111.4">+</text>
<text x="23.6" y="118.4">GND</text>
<text x="122.7" y="118.5">U3B</text>
<text x="168.4" y="117.1">GND</text>
<text x="198.8" y="117.1">GND</text>
<text x="52.7" y="125">100k</text>
<text x="53" y="122.7">R34</text>
<text x="96" y="121.7">R32</text>
<text x="96.2" y="124">470</text>
<text x="121.9" y="120.8">TL072</text>
<text x="182.4" y="121">+12V</text>
<text x="225.7" y="120.1">R33</text>
<text x="225.9" y="122.4">10k</text>
<text x="96.5" y="129.3">C8</text>
<text x="96.6" y="131.6">10n</text>
<text x="119.5" y="130.4">+</text>
<text x="149.4" y="130.6">R35</text>
<text x="174.8" y="130.6">R36</text>
<text x="195.1" y="130.6">R37</text>
<text x="224.8" y="131">TL072</text>
<text x="225.6" y="128.6">U3A</text>
<text x="149.4" y="132.9">10k</text>
<text x="174.8" y="132.9">10k</text>
<text x="195.1" y="132.9">10k</text>
<text x="239.7" y="132.8">R38</text>
<text x="239.8" y="135.1">100</text>
<text x="24" y="143.3">RV6</text>
<text x="43.2" y="140.8">.1u</text>
<text x="43.3" y="138.5">C9</text>
<text x="52.7" y="141.5">100k</text>
<text x="53" y="139.2">R39</text>
<text x="92.2" y="138.7">GND</text>
<text x="112.5" y="138.7">GND</text>
<text x="142" y="143.3">RV7</text>
<text x="175.2" y="143.3">Q1</text>
<text x="188.2" y="143.3">Q2</text>
<text x="222.4" y="140.6">+</text>
<text x="23.1" y="145.6">100k</text>
<text x="142.3" y="145.6">10k</text>
<text x="175.7" y="145.6">2N3904</text>
<text x="181.3" y="148.1">R42</text>
<text x="183.9" y="145.6">2N3904</text>
<text x="218" y="147.1">R40</text>
<text x="218" y="149.4">10k</text>
<text x="27.4" y="153.9">GND</text>
<text x="62" y="154">-12V</text>
<text x="145.5" y="153.9">GND</text>
<text x="162.1" y="152.2">R41</text>
<text x="162.1" y="154.5">5k1</text>
<text x="181.2" y="155.7">RV8</text>
<text x="181.4" y="150.4">330</text>
<text x="205.3" y="152.2">R43</text>
<text x="205.3" y="154.5">5k1</text>
<text x="67.7" y="159.5">LM337_TO220</text>
<text x="72.5" y="157.2">U5</text>
<text x="129.1" y="157.8">+12V</text>
<text x="169.8" y="160.8">R44</text>
<text x="181.4" y="158.1">20k</text>
<text x="214.1" y="159">GND</text>
<text x="68.8" y="163.4">VI</text>
<text x="74.3" y="167.6" transform="rotate(-90 74.3 167.6)">ADJ</text>
<text x="75.9" y="163.4">VO</text>
<text x="91.7" y="167.2">C11</text>
<text x="122" y="167.4">C12</text>
<text x="158.2" y="162.8">GND</text>
<text x="170" y="163.1">47k</text>
<text x="201.4" y="162.8">GND</text>
<text x="25" y="171.8">+12V</text>
<text x="40.4" y="171.8">-12V</text>
<text x="84.6" y="168.7">R46</text>
<text x="84.7" y="171">220</text>
<text x="93.3" y="169.7">100u</text>
<text x="102.4" y="172.1">LED</text>
<text x="102.5" y="169.8">D1</text>
<text x="122" y="169.7">.1u</text>
<text x="131.4" y="170.2" transform="rotate(-90 131.4 170.2)">V+</text>
<text x="132.5" y="171.2">U2E</text>
<text x="132.6" y="173.5">TL074</text>
<text x="144.1" y="170.2" transform="rotate(-90 144.1 170.2)">V+</text>
<text x="145.2" y="171.2">U3C</text>
<text x="145.3" y="173.5">TL072</text>
<text x="163.6" y="172.8">-12V</text>
<text x="31.6" y="178.1">Power</text>
<text x="33.3" y="175.8">J1</text>
<text x="122" y="175">C13</text>
<text x="122" y="177.3">.1u</text>
<text x="67.3" y="180.1">RV10</text>
<text x="68.7" y="182.4">10k</text>
<text x="102.4" y="180.1">R47</text>
<text x="102.5" y="182.4">220</text>
<text x="111.2" y="180.6">GND</text>
<text x="129.3" y="186.8">-12V</text>
<text x="24.8" y="197.1">GND</text>
<text x="40.7" y="197">+5V</text>
<text x="71.8" y="192">GND</text>
</g>
<g font-size="1.8" fill="#0000c2">
<text x="77.5" y="16.5">50% Duty Pulse</text>
<text x="24.1" y="33">Tempco Adj</text>
<text x="15.2" y="55.9">Ref pitch C6</text>
<text x="247.6" y="59.7">Centered 5 vpp</text>
<text x="53.3" y="83.8">Scale Adj</text>
<text x="67.3" y="95.2">Refine C6</text>
<text x="248.8" y="105.4">Centered 5 vpp</text>
<text x="14" y="109.2">Tune</text>
<text x="248.6" y="134.6">Centered 4.5 vpp</text>
<text x="188.4" y="177.8">https://github.com/ScottBillingsley/Philosophy-of-Noise</text>
<text x="185.5" y="180.3">https://cabintechglobal.com/tune3340</text>
<text x="208.9" y="194.3">10/21</text>
<text x="239.8" y="194.3">Vernon Billingsley</text>
</g>
<text font-size="1.8" x="40.6" y="185.4">GAP</text>
<g font-size=".9" fill="#840000">
<text x="41.7" y="30" transform="rotate(-90 41.7 30)">1</text>
<text x="41.7" y="34.4" transform="rotate(-90 41.7 34.4)">3</text>
<text x="43.7" y="31.8">2</text>
<text x="30.3" y="57.9" transform="rotate(-90 30.3 57.9)">1</text>
<text x="32.3" y="59.7">2</text>
<text x="30.3" y="62.4" transform="rotate(-90 30.3 62.4)">3</text>
<text x="58.2" y="71.9" transform="rotate(-90 58.2 71.9)">1</text>
<text x="58.2" y="76.3" transform="rotate(-90 58.2 76.3)">3</text>
<text x="60.2" y="73.7">2</text>
<text x="63.3" y="100.5" transform="rotate(-90 63.3 100.5)">3</text>
<text x="63.3" y="96" transform="rotate(-90 63.3 96)">1</text>
<text x="65.3" y="97.8">2</text>
</g>
</svg>
